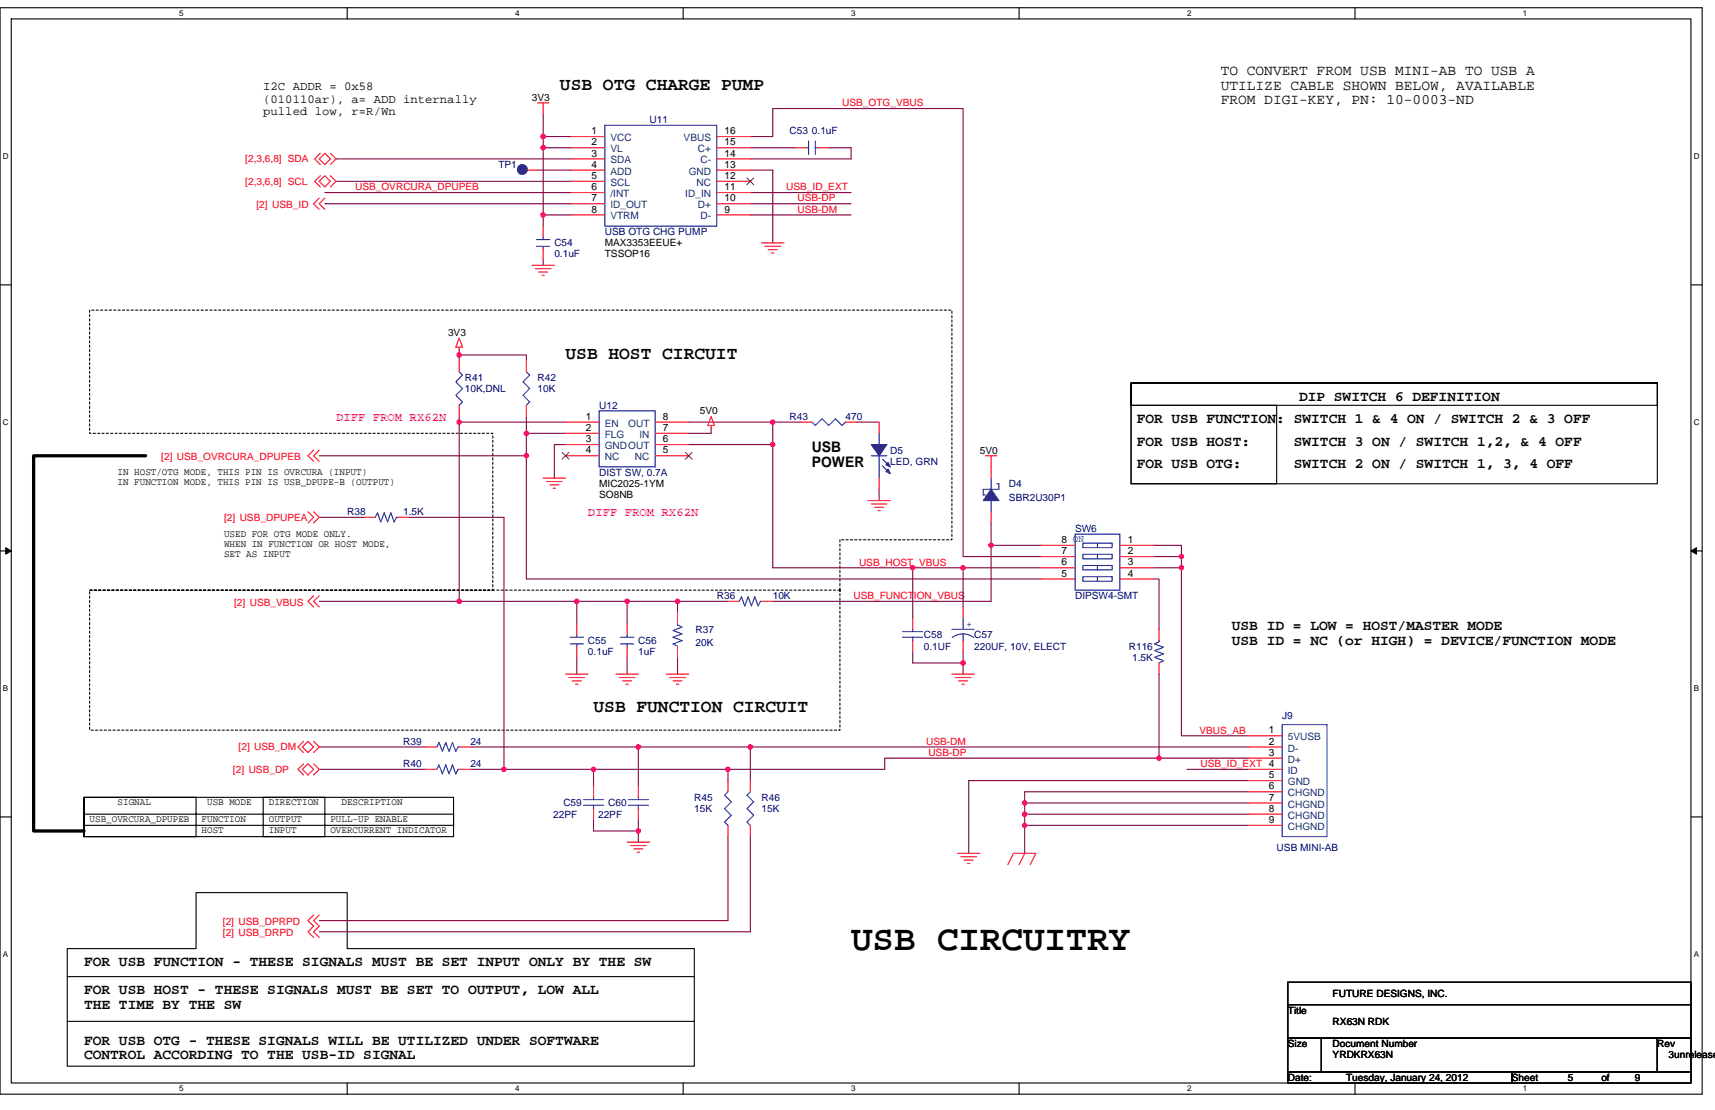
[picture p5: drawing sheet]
<svg xmlns="http://www.w3.org/2000/svg" width="432mm" height="279mm" viewBox="0 0 432 279" stroke-linecap="round" stroke-linejoin="round" font-family="sans-serif">
<path d="M0 1.9h428.6v273.5h-428.6zM2.8 4.8h422.9v267.8h-422.9z" fill="none" stroke="#000" stroke-width=".28"/>
<g fill="#fff">
<path d="M45.1 2.2h1.1v2.3h-1.1z"/>
<path d="M45.1 272.9h1.1v2.3h-1.1z"/>
</g>
<path d="M87.4 1.9v2.9M87.4 272.6v2.8" fill="none" stroke="#000" stroke-width=".28"/>
<g fill="#fff">
<path d="M129.7 2.2h1.1v2.3h-1.1z"/>
<path d="M129.7 272.9h1.1v2.3h-1.1z"/>
</g>
<path d="M172 1.9v2.9M172 272.6v2.8" fill="none" stroke="#000" stroke-width=".28"/>
<g fill="#fff">
<path d="M214.3 2.2h1.1v2.3h-1.1z"/>
<path d="M214.3 272.9h1.1v2.3h-1.1z"/>
</g>
<path d="M256.6 1.9v2.9M256.6 272.6v2.8" fill="none" stroke="#000" stroke-width=".28"/>
<g fill="#fff">
<path d="M298.9 2.2h1.1v2.3h-1.1z"/>
<path d="M298.9 272.9h1.1v2.3h-1.1z"/>
</g>
<path d="M341.2 1.9v2.9M341.2 272.6v2.8" fill="none" stroke="#000" stroke-width=".28"/>
<g fill="#fff">
<path d="M383.5 2.2h1.1v2.3h-1.1z"/>
<path d="M383.5 272.9h1.1v2.3h-1.1z"/>
<path d="M.7 38.2h1.5v2.3h-1.5z"/>
<path d="M426.5 38.2h1.4v2.3h-1.4z"/>
<path d="M.7 105.2h1.5v2.2h-1.5z"/>
<path d="M426.5 105.2h1.4v2.2h-1.4z"/>
</g>
<path d="M0 71.7h2.8M425.7 71.7h2.9" fill="none" stroke="#000" stroke-width=".28"/>
<g fill="#fff">
<path d="M.7 172.1h1.4v2.3h-1.4z"/>
<path d="M426.5 172.1h1.3v2.3h-1.3z"/>
</g>
<path d="M0 138.7h2.8M425.7 138.7h2.9" fill="none" stroke="#000" stroke-width=".28"/>
<path d="M1.4 137.9l1.4 .8-1.4 .8zM425.7 138.7l1.4-.8v1.6z" fill="#000" stroke="#000" stroke-width=".25"/>
<g fill="#fff">
<path d="M.7 239.1h1.4v2.3h-1.4z"/>
<path d="M426.4 239.1h1.4v2.3h-1.4z"/>
</g>
<g fill="none" stroke="#000" stroke-width=".28">
<path d="M284.8 96.4h132.5v25.4h-132.5zM284.8 96.4h132.5v5.6h-132.5zM284.8 102h36.6v19.8h-36.6zM0 205.6h2.8M21.2 200.7h93v9.9h-93zM21.2 200.7h28.2v9.9h-28.2zM21.2 204.9h93v2.9h-93zM66.3 200.7h15.5v9.9h-15.5zM425.7 205.6h2.9M16.9 238.8h32.5v-14.1h38v14.1h87.4v29.6h-157.9zM16.9 245.8h157.9M16.9 257.1h157.9"/>
<path d="M324.3 247.2h101.4v5.7h-101.4zM324.3 252.9h101.4v8.4h-101.4zM324.3 261.3h8.4v8.5h-8.4zM324.3 269.8h56.3v2.8h-56.3zM332.7 261.3h84.6v8.5h-84.6zM380.6 269.8h45.1v2.8h-45.1zM417.3 261.3h8.4v8.5h-8.4z"/>
</g>
<path d="M211.5 135.9v12.6M22.6 148.5h188.9v35.3h-188.9zM22.6 148.5h101.5v-39.4h-101.5v-31h217.1v57.8h-28.2M211.5 148.5h.1" fill="none" stroke="#000" stroke-width=".28" stroke-dasharray=".6 .6"/>
<path d="M36.7 114.7h-28.2v94.5h12.7" fill="none" stroke="#000" stroke-width=".83"/>
<g fill="none" stroke="#800040" stroke-width=".28">
<path d="M136.8 34.4v2.8M136.8 37.2v16.9h7M136.8 34.4h7M136.8 37.2h7M136.8 28.7v5.7M188.9 37.2h11.3M188.9 34.4h5.7v-7.1h47.9v112.8h19.7M208.7 37.2h5.6v2.8h-25.4M81.8 48.5h62M81.8 51.3h62M84.6 45.6h59.2M84.6 40h59.2"/>
<path d="M135.3 42.8h8.5M136.8 54.1v2.8M188.9 48.5h25.4M188.9 51.3h25.4M188.9 54.1h25.4M188.9 42.8h5.7v18.4M136.8 65.4v1.4M115.6 87.9v1.4M115.6 89.3v1.5M115.6 89.3h16.9v1.5M80.4 114.7h52.1M115.6 104.9v1.4"/>
<path d="M115.6 106.3h26.8M115.6 106.3v45.1M132.5 114.7v31h129.7M132.5 109.1h9.9M132.5 104.9v4.2M132.5 109.1v5.6M142.4 111.9h-2.8v8.5M173.4 106.3h21.2M173.4 111.9h21.2M179 107.7v1.4h-5.6M194.6 106.3h7M194.6 111.9v31h47.9"/>
<path d="M194.6 106.3v5.6M215.7 106.3h5.6M80.4 130.2h11.3M102.9 130.2h24v63.5M221.3 123.2v2.8M249.5 131.6v5.7h12.7M249.5 137.3v14.1h-54.9M290.4 137.3h7.1v2.8M80.4 151.4h35.2M115.6 151.4h29.6M145.2 151.4v5.6M145.2 151.4h12.7v5.6"/>
<path d="M157.9 151.4h12.7v2.8M170.6 151.4h12.7M229.8 142.9v12.7M242.5 142.9v9.9M242.5 142.9h19.7M290.4 142.9h7.1M290.4 140.1h7.1M290.4 145.7h1.4v12.7M297.5 142.9v42.3h16.9M297.5 140.1v2.8M145.2 165.5v4.2M157.9 165.5v4.2"/>
<path d="M170.6 165.5v4.2M229.8 164.1v2.8h12.7M242.5 164.1v2.8M242.5 166.9v2.8M291.8 169.7v21.1h-69v2.9h-39.5M80.4 188h26.7M80.4 193.7h26.7M118.4 188h42.3M118.4 193.7h8.5M126.9 193.7h22.5M149.4 193.7h33.9v2.8M149.4 193.7v4.2"/>
<path d="M160.7 188v9.9M160.7 188h28.2M188.9 188v8.5M188.9 188h125.5M291.8 190.8h22.6M298.9 193.7h15.5M314.4 196.5h-70.5v18.3M314.4 199.3h-56.4v2.8M149.4 206.4v2.8h11.3M160.7 206.4v2.8M160.7 209.2v2.8M183.3 210.6v21.1h-102.9"/>
<path d="M188.9 210.6v23.9h-108.5M258 202.1h56.4M258 202.1v2.8h56.4M258 207.8v7M258 204.9v2.9h56.4"/>
</g>
<g fill="#f0f" stroke="#f0f" stroke-width=".28">
<circle cx="145.2" cy="151.4" r=".55"/>
<circle cx="170.6" cy="151.4" r=".55"/>
<circle cx="157.9" cy="151.4" r=".56"/>
<circle cx="136.7" cy="54.1" r=".57"/>
<circle cx="291.8" cy="190.8" r=".56"/>
<circle cx="258" cy="202.1" r=".56"/>
<circle cx="258" cy="207.7" r=".55"/>
<circle cx="258" cy="204.9" r=".55"/>
<circle cx="136.7" cy="34.4" r=".56"/>
<circle cx="136.7" cy="37.2" r=".56"/>
<circle cx="297.5" cy="142.9" r=".55"/>
<circle cx="297.5" cy="140.1" r=".55"/>
<circle cx="249.5" cy="137.3" r=".56"/>
<circle cx="194.5" cy="106.3" r=".55"/>
<circle cx="194.5" cy="111.9" r=".55"/>
<circle cx="188.9" cy="188" r=".56"/>
<circle cx="160.7" cy="188" r=".56"/>
<circle cx="149.4" cy="193.7" r=".55"/>
<circle cx="126.9" cy="193.7" r=".55"/>
<circle cx="160.7" cy="209.2" r=".56"/>
<circle cx="183.3" cy="193.7" r=".55"/>
<circle cx="242.5" cy="142.9" r=".56"/>
<circle cx="132.5" cy="114.7" r=".55"/>
<circle cx="115.6" cy="89.3" r=".57"/>
<circle cx="132.5" cy="109.1" r=".55"/>
<circle cx="229.8" cy="142.9" r=".55"/>
<circle cx="242.5" cy="166.9" r=".57"/>
<circle cx="115.6" cy="151.4" r=".56"/>
<circle cx="115.6" cy="106.3" r=".56"/>
</g>
<g fill="none" stroke="#f00" stroke-width=".28">
<path d="M80.6 38.6l-1.4 1.4 1.4 1.4M81.8 38.6l1.4 1.4-1.4 1.4-1.4-1.4zM83.2 38.6l1.4 1.4-1.4 1.4M135.3 25.9h2.9M136.8 25.9v2.8M143.8 34.4h8.5M143.8 37.2h8.5M180.5 34.4h8.4M180.5 37.2h8.4M200.2 37.2h2.8M205.8 37.2h2.9M80.4 49.9l-1.4 1.4 1.4 1.4"/>
<path d="M80.4 45.6l1.4-1.4 1.4 1.4-1.4 1.5zM80.6 44.2l-1.4 1.4 1.4 1.5M81.8 49.9l-1.4 1.4 1.4 1.4M83.2 44.2l1.4 1.4-1.4 1.5M132.5 42.8h2.8M136.8 56.9v2.8M143.8 40h8.5M143.8 42.8h8.5M143.8 45.6h8.5M143.8 48.5h8.5M143.8 51.3h8.5M143.8 54.1h8.5"/>
<path d="M180.5 40h8.4M180.5 42.8h8.4M180.5 45.6h8.4M180.5 48.5h8.4M180.5 51.3h8.4M180.5 54.1h8.4M133.9 66.8h5.7M134.8 67.6h3.9M135.6 68.5h2.3M136.5 69.3h.5M136.8 62.6v2.8M191.7 61.2h5.7"/>
<path d="M192.6 62h3.9M193.4 62.8h2.3M194.3 63.7h.5M115.6 87.4v.5M115.6 90.8v2.8M115.6 85.1l.9 2.3h-1.7zM132.5 90.8v2.8M79 113.3l-1.4 1.4 1.4 1.4M80.4 113.3l-1.4 1.4 1.4 1.4M115.6 102v2.9M132.5 102v2.9M142.4 106.3h8.5"/>
<path d="M142.4 109.1h8.5M142.4 111.9h8.5M142.4 114.7h8.5M165 114.7h8.4M165 111.9h8.4M165 109.1h8.4M165 106.3h8.4M179 107.1v.6M179 104.9l.9 2.2h-1.7zM201.6 106.3h2.8M212.9 106.3h2.8M221.3 106.3v2.8"/>
<path d="M248.1 114.7h2.9M249.5 114.7v5.7M77.6 128.8l1.4 1.4-1.4 1.4M79 128.8l1.4 1.4-1.4 1.4M91.7 130.2h2.8M100.1 130.2h2.8M136.8 120.4h5.6M137.6 121.2h3.9M138.5 122h2.2M139.3 122.9h.6M218.5 126h5.7M219.4 126.9h3.9"/>
<path d="M220.2 127.7h2.3M221.1 128.5h.5M221.3 120.4v2.8M249.5 128.8v2.8M262.2 137.3h8.5M282 137.3h8.4M79 150l-1.4 1.4 1.4 1.4M80.4 150l-1.4 1.4 1.4 1.4M145.2 157v2.8M157.9 157v2.8M170.6 154.2v2.8M183.3 151.4h2.8"/>
<path d="M191.7 151.4h2.9M229.8 155.6v2.8M242.5 152.8v2.8M262.2 140.1h8.5M262.2 142.9h8.5M262.2 145.7h8.5M282 140.1h8.4M282 142.9h8.4M282 145.7h8.4M291.8 158.4v2.8M142.4 169.7h5.6M143.2 170.5h4"/>
<path d="M144.1 171.4h2.2M144.9 172.2h.6M145.2 162.6v2.9M155.1 169.7h5.6M155.9 170.5h4M156.8 171.4h2.2M157.6 172.2h.6M157.9 162.6v2.9M167.8 169.7h5.6M168.6 170.5h4M169.5 171.4h2.2M170.3 172.2h.6"/>
<path d="M170.6 162.6v2.9M229.8 161.2v2.9M239.7 169.7h5.6M240.5 170.5h4M241.4 171.4h2.2M242.2 172.2h.6M242.5 161.2v2.9M291.8 166.9v2.8M76.1 193.7l1.5-1.4 1.4 1.4-1.4 1.4zM76.1 188l1.5-1.4 1.4 1.4-1.4 1.4zM76.4 192.3l-1.4 1.4 1.4 1.4M76.4 186.6l-1.4 1.4 1.4 1.4"/>
<path d="M79 192.3l1.4 1.4-1.4 1.4M79 186.6l1.4 1.4-1.4 1.4M107.1 188h2.9M107.1 193.7h2.9M115.6 188h2.8M115.6 193.7h2.8M149.4 197.9v2.8M160.7 197.9v2.8M183.3 196.5v2.8M188.9 196.5v2.8M314.4 185.2h8.4M314.4 188h8.4"/>
<path d="M314.4 190.8h8.4M314.4 193.7h8.4M314.4 196.5h8.4M314.4 199.3h8.4M149.4 203.5v2.9M157.9 212h5.6M158.7 212.8h4M159.6 213.7h2.2M160.4 214.5h.6M160.7 203.5v2.9M183.3 207.8v2.8M188.9 207.8v2.8"/>
<path d="M241.1 214.8h5.6M241.9 215.6h4M242.8 216.5h2.2M243.6 217.3h.6M253.8 217.6l1.4-2.8h5.6l-1.4 2.8M258 214.8l-1.4 2.8M314.4 202.1h8.4M314.4 204.9h8.4M314.4 207.8h8.4M79 230.3l-1.4 1.4 1.4 1.4-1.4 1.4 1.4 1.4M80.4 230.3l-1.4 1.4 1.4 1.4-1.4 1.4 1.4 1.4"/>
</g>
<g fill="none" stroke="#00f" stroke-width=".28">
<path d="M152.3 31.5h28.2v25.4h-28.2zM203 37.2h.6M203.6 35.5v3.4M205.3 37.2h.5M205.3 35.5v3.4M136.8 59.7v.6M135.1 62h3.4M135.1 60.3h3.4M136.8 62v.6M115.6 93.6l.9 .8-1.7 1.7 1.7 1.7-1.7 1.7 1.7 1.7-.9 .8M132.5 93.6l.9 .8-1.7 1.7 1.7 1.7-1.7 1.7 1.7 1.7-.9 .8M150.9 103.4h14.1v14.1h-14.1z"/>
<path d="M204.4 106.3l.9 .8 1.7-1.7 1.7 1.7 1.7-1.7 1.6 1.7 .9-.8M219.4 114.7h3.9M221.3 109.1v2.8M221.3 114.7v5.7M222.2 115.6l1.7 1.7M222.2 117.3l1.7 1.7M100.1 130.2h-.3l-.5 1.2-.9-2.3-.8 2.3-.9-2.3-.8 2.3-.9-2.3-.5 1.1M249.5 126v2.8M249.5 120.4v2.8M251 121.8h.5v1.4h-3.9v1.4h.5M270.7 134.5h11.3v14h-11.3zM272.6 136.7h7.4v1.1h-7.4z"/>
<path d="M272.6 139.5h7.4v1.2h-7.4zM276.3 136.7v1.1M276.3 139.5v1.2M145.2 159.8v.6M157.9 159.8v.6M170.6 157v.3l1.1 .6-2.2 .8 2.2 .9-2.2 .8 2.2 .8-2.2 .9 1.1 .5M191.7 151.4h-.2l-.6 1.1-.9-2.3-.8 2.3-.8-2.3-.9 2.3-.8-2.3-.6 1.2M227.3 159h5M229.8 158.4v.6M239.7 158.4h5.6M242.5 159.6v1.6M242.5 155.6v2.8"/>
<path d="M272.6 142.3h7.4v1.2h-7.4zM272.6 145.2h7.4v1.1h-7.4zM276.3 142.3v1.2M276.3 145.2v1.1M143.5 162.1h3.4M143.5 160.4h3.4M145.2 162.1v.5M156.2 162.1h3.4M156.2 160.4h3.4M157.9 162.1v.5M227.3 160.4h5M229.8 160.4v.8"/>
<path d="M239.7 160.5a4.5 4.5 0 0 1 5.5 0M291.8 161.2v.3l-1.1 .6 2.2 .8-2.2 .9 2.2 .8-2.2 .9 2.2 .8-1.1 .6M115.6 188h-.3l-.5 1.1-.9-2.2-.8 2.2-.9-2.2-.8 2.2-.9-2.2-.5 1.1M115.6 193.7h-.3l-.5 1.1-.9-2.3-.8 2.3-.9-2.3-.8 2.3-.9-2.3-.5 1.2M183.3 199.3l-.9 .9 1.7 1.6-1.7 1.7 1.7 1.7-1.7 1.7 .9 .9M188.9 199.3l-.8 .9 1.7 1.6-1.7 1.7 1.7 1.7-1.7 1.7 .8 .9M322.8 182.4h11.3v28.2h-11.3zM146.9 202.7h5.1M146.9 201.3h5.1M149.4 200.7v.6M149.4 202.7v.8M158.2 202.7h5.1"/>
<path d="M158.2 201.3h5.1M160.7 200.7v.6M160.7 202.7v.8"/>
</g>
<path d="M188.1 44.8l1.7 1.7M189.8 44.8l-1.8 1.7M141.5 113.9l1.8 1.7M143.2 113.9l-1.7 1.7M172.6 113.9l1.7 1.7M174.3 113.9l-1.7 1.7" fill="none" stroke="#804000" stroke-width=".25"/>
<g fill="#00f" stroke="#00f" stroke-width=".28">
<path d="M249.5 123.2l2 2.8h-3.9z" fill-rule="evenodd"/>
<path d="M219.4 111.9h3.9l-2 2.8z" fill-rule="evenodd"/>
<path d="M223 118.7l.6-.6 .6 1.1z" fill-rule="evenodd"/>
<path d="M223 117l.6-.6 .6 1.1z" fill-rule="evenodd"/>
</g>
<circle cx="131.5" cy="42.7" r=".98" fill="#00f" stroke="#00f" stroke-width=".83"/>
<text font-size="9" x="214.3" y="239.2">USB CIRCUITRY</text>
<g font-size="4.5">
<text x="141" y="22.6">USB OTG CHARGE PUMP</text>
<text x="142.4" y="90.3">USB HOST CIRCUIT</text>
<text x="149.4" y="179.1">USB FUNCTION CIRCUIT</text>
</g>
<g font-size="3.7">
<text x="307.3" y="19">TO CONVERT FROM USB MINI-AB TO USB A</text>
<text x="307.3" y="22.6">UTILIZE CABLE SHOWN BELOW, AVAILABLE</text>
<text x="307.3" y="26.3">FROM DIGI-KEY, PN: 10-0003-ND</text>
<text x="327.1" y="100.9">DIP SWITCH 6 DEFINITION</text>
<text x="286.2" y="106.5">FOR USB FUNCTION: SWITCH 1 &amp; 4 ON / SWITCH 2 &amp; 3 OFF</text>
<text x="204.4" y="113.9">USB</text>
<text x="286.2" y="112.1">FOR USB HOST:</text>
<text x="325.7" y="112.1">SWITCH 3 ON / SWITCH 1,2, &amp; 4 OFF</text>
<text x="204.4" y="117.7">POWER</text>
<text x="286.2" y="117.8">FOR USB OTG:</text>
<text x="325.7" y="117.8">SWITCH 2 ON / SWITCH 1, 3, 4 OFF</text>
<text x="310.2" y="158.7">USB ID = LOW = HOST/MASTER MODE</text>
<text x="310.2" y="162.3">USB ID = NC (or HIGH) = DEVICE/FUNCTION MODE</text>
<text x="21.2" y="243.2">FOR USB FUNCTION - THESE SIGNALS MUST BE SET INPUT ONLY BY THE SW</text>
<text x="21.2" y="250.3">FOR USB HOST - THESE SIGNALS MUST BE SET TO OUTPUT, LOW ALL</text>
<text x="21.2" y="254">THE TIME BY THE SW</text>
<text x="21.2" y="263">FOR USB OTG - THESE SIGNALS WILL BE UTILIZED UNDER SOFTWARE</text>
<text x="21.2" y="266.7">CONTROL ACCORDING TO THE USB-ID SIGNAL</text>
</g>
<g font-size="3.1">
<text x="66.3" y="22.7">I2C ADDR = 0x58</text>
<text x="66.3" y="25.8">(010110ar), a= ADD internally</text>
<text x="66.3" y="28.9">pulled low, r=R/Wn</text>
</g>
<g font-size="3.1" fill="#f0f">
<text x="84.6" y="106">DIFF FROM RX62N</text>
<text x="148" y="130">DIFF FROM RX62N</text>
</g>
<g font-size="2.5">
<text x="133.9" y="25.3">3V3</text>
<text x="148.9" y="33.8">1</text>
<text x="182.4" y="33.8">16</text>
<text x="148.9" y="36.6">2</text>
<text x="148.9" y="39.4">3</text>
<text x="182.4" y="36.6">15</text>
<text x="182.4" y="39.4">14</text>
<text x="148.9" y="42.2">4</text>
<text x="148.9" y="45">5</text>
<text x="148.9" y="47.9">6</text>
<text x="182.4" y="45">12</text>
<text x="182.4" y="47.9">11</text>
<text x="182.4" y="42.2">13</text>
<text x="148.9" y="50.7">7</text>
<text x="148.9" y="53.5">8</text>
<text x="182.4" y="50.7">10</text>
<text x="182.4" y="53.5">9</text>
<text x="152.3" y="62">MAX3353EEUE+</text>
<text x="152.3" y="64.8">TSSOP16</text>
<text x="112.8" y="84.5">3V3</text>
<text x="147.5" y="105.7">1</text>
<text x="166.9" y="105.7">8</text>
<text x="176.2" y="104.3">5V0</text>
<text x="147.5" y="108.5">2</text>
<text x="147.5" y="111.3">3</text>
<text x="166.9" y="108.5">7</text>
<text x="166.9" y="111.3">6</text>
<text x="29.6" y="119.5">IN HOST/OTG MODE, THIS PIN IS OVRCURA (INPUT)</text>
<text x="147.5" y="114.1">4</text>
<text x="166.9" y="114.1">5</text>
<text x="246.7" y="114.2">5V0</text>
<text x="29.6" y="122">IN FUNCTION MODE, THIS PIN IS USB_DPUPE-B (OUTPUT)</text>
<text x="150.9" y="122.6">MIC2025-1YM</text>
<text x="150.9" y="125.4">SO8NB</text>
<text x="56.4" y="135">USED FOR OTG MODE ONLY.</text>
<text x="56.4" y="137.6">WHEN IN FUNCTION OR HOST MODE,</text>
<text x="267.3" y="136.7">8 ON</text>
<text x="283.9" y="136.7">1</text>
<text x="56.4" y="140.1">SET AS INPUT</text>
<text x="267.3" y="139.5">7</text>
<text x="267.3" y="142.3">6</text>
<text x="283.9" y="139.5">2</text>
<text x="283.9" y="142.3">3</text>
<text x="267.3" y="145.1">5</text>
<text x="283.9" y="145.1">4</text>
<text x="319.4" y="184.6">1</text>
<text x="319.4" y="187.4">2</text>
<text x="319.4" y="190.2">3</text>
<text x="319.4" y="195.9">5</text>
<text x="29.6" y="202.7">SIGNAL</text>
<text x="52.2" y="202.7">USB MODE</text>
<text x="67.7" y="202.7">DIRECTION</text>
<text x="86" y="202.7">DESCRIPTION</text>
<text x="319.4" y="198.7">6</text>
<text x="319.4" y="201.5">7</text>
<text x="22.6" y="206.9">USB_OVRCURA_DPUPEB</text>
<text x="50.8" y="206.9">FUNCTION</text>
<text x="50.8" y="209.7">HOST</text>
<text x="67.7" y="206.9">OUTPUT</text>
<text x="67.7" y="209.7">INPUT</text>
<text x="83.2" y="206.9">PULL-UP ENABLE</text>
<text x="83.2" y="209.7">OVERCURRENT INDICATOR</text>
<text x="319.4" y="204.3">8</text>
<text x="319.4" y="207.2">9</text>
<text x="335.5" y="250.9">FUTURE DESIGNS, INC.</text>
<text x="324.3" y="255.1">Title</text>
<text x="335.5" y="257.9">RX63N RDK</text>
<text x="324.3" y="263.6">Size</text>
<text x="335.5" y="263.6">Document Number</text>
<text x="417.3" y="263.6">Rev</text>
<text x="335.5" y="266.4">YRDKRX63N</text>
<text x="420.1" y="266.4">3unrelease</text>
<text x="324.3" y="272">Date:</text>
<text x="338.9" y="272">Tuesday, January 24, 2012</text>
<text x="380.6" y="272">Sheet</text>
<text x="394.7" y="272">5</text>
<text x="403.2" y="272">of</text>
<text x="411.6" y="272">9</text>
</g>
<g font-size="2.5" fill="#f00">
<text x="212" y="26.8">USB_OTG_VBUS</text>
<text x="61.8" y="40.8">[2,3,6,8] SDA</text>
<text x="61.8" y="46.5">[2,3,6,8] SCL</text>
<text x="89.4" y="47.9">USB_OVRCURA_DPUPEB</text>
<text x="198" y="47.9">USB_ID_EXT</text>
<text x="64.6" y="52.4">[2] USB_ID</text>
<text x="200.8" y="50.7">USB-DP</text>
<text x="200.8" y="53.5">USB-DM</text>
<text x="40.6" y="115.8">[2] USB_OVRCURA_DPUPEB</text>
<text x="56.4" y="131.1">[2] USB_DPUPEA</text>
<text x="216.3" y="142.3">USB_HOST_VBUS</text>
<text x="58.9" y="152.5">[2] USB_VBUS</text>
<text x="214.9" y="150.8">USB_FUNCTION_VBUS</text>
<text x="302" y="184.6">VBUS_AB</text>
<text x="60.1" y="188.8">[2] USB_DM</text>
<text x="233.2" y="187.5">USB-DM</text>
<text x="233.7" y="190.3">USB-DP</text>
<text x="58.7" y="194.5">[2] USB_DP</text>
<text x="302.3" y="193.1">USB_ID_EXT 4</text>
<text x="56.1" y="232.8">[2] USB_DPRPD</text>
<text x="56.1" y="235.7">[2] USB_DRPD</text>
</g>
<g font-size="2.5" fill="#004080">
<text x="153.7" y="35.5">VCC</text>
<text x="172.1" y="35.5">VBUS</text>
<text x="153.7" y="38.3">VL</text>
<text x="153.7" y="41.1">SDA</text>
<text x="175.7" y="38.3">C+</text>
<text x="176.4" y="41.1">C-</text>
<text x="153.7" y="44">ADD</text>
<text x="153.7" y="46.8">SCL</text>
<text x="173.4" y="44">GND</text>
<text x="175.4" y="46.8">NC</text>
<text x="153.7" y="49.6">/INT</text>
<text x="153.7" y="52.4">ID_OUT</text>
<text x="172.6" y="49.6">ID_IN</text>
<text x="175.7" y="52.4">D+</text>
<text x="153.7" y="55.2">VTRM</text>
<text x="176.4" y="55.2">D-</text>
<text x="152.3" y="107.4">EN</text>
<text x="158.2" y="107.4">OUT</text>
<text x="152.3" y="110.2">FLG</text>
<text x="152.3" y="113.1">GNDOUT</text>
<text x="161" y="110.2">IN</text>
<text x="152.3" y="115.9">NC</text>
<text x="159.9" y="115.9">NC</text>
<text x="324.3" y="186.4">5VUSB</text>
<text x="324.3" y="189.2">D-</text>
<text x="324.3" y="192">D+</text>
<text x="324.3" y="194.8">ID</text>
<text x="324.3" y="197.6">GND</text>
<text x="324.3" y="200.4">CHGND</text>
<text x="324.3" y="203.3">CHGND</text>
<text x="324.3" y="206.1">CHGND</text>
<text x="324.3" y="208.9">CHGND</text>
</g>
<g font-size="2.5" fill="#000080">
<text x="163.5" y="31">U11</text>
<text x="198.8" y="33.8">C53 0.1uF</text>
<text x="125.5" y="42.2">TP1</text>
<text x="152.3" y="59.2">USB OTG CHG PUMP</text>
<text x="139.6" y="62">C54</text>
<text x="139.6" y="64.8">0.1uF</text>
<text x="117" y="95.8">R41</text>
<text x="135.3" y="95.8">R42</text>
<text x="117" y="98.6">10K,DNL</text>
<text x="135.3" y="98.6">10K</text>
<text x="150.9" y="102.9">U12</text>
<text x="198.8" y="105.7">R43</text>
<text x="212.9" y="105.7">470</text>
<text x="150.9" y="119.8">DIST SW, 0.7A</text>
<text x="224.2" y="114.2">D5</text>
<text x="224.2" y="117">LED, GRN</text>
<text x="254" y="122.6">D4</text>
<text x="254" y="126">SBR2U30P1</text>
<text x="87.4" y="129.6">R38</text>
<text x="101.5" y="129.6">1.5K</text>
<text x="270.7" y="133.9">SW6</text>
<text x="180.5" y="150.8">R36</text>
<text x="194.6" y="150.8">10K</text>
<text x="270.7" y="150.8">DIPSW4-SMT</text>
<text x="175.1" y="159.3">R37</text>
<text x="232.6" y="160.7">C58</text>
<text x="245.3" y="160.7">C57</text>
<text x="148" y="162.1">C55</text>
<text x="148" y="164.9">0.1uF</text>
<text x="160.7" y="162.1">C56</text>
<text x="160.7" y="164.9">1uF</text>
<text x="175.1" y="162.6">20K</text>
<text x="232.6" y="163.5">0.1UF</text>
<text x="245.3" y="163.5">220UF, 10V, ELECT</text>
<text x="284.2" y="163.5">R116</text>
<text x="285.1" y="166.3">1.5K</text>
<text x="322.8" y="181">J9</text>
<text x="101.5" y="187.5">R39</text>
<text x="118.4" y="187.5">24</text>
<text x="101.5" y="193.1">R40</text>
<text x="118.4" y="193.1">24</text>
<text x="141.8" y="202.9">C59</text>
<text x="153.1" y="202.9">C60</text>
<text x="174.8" y="201.5">R45</text>
<text x="191.7" y="201.5">R46</text>
<text x="139.3" y="205.8">22PF</text>
<text x="150.6" y="205.8">22PF</text>
<text x="174.8" y="204.4">15K</text>
<text x="191.7" y="204.4">15K</text>
<text x="321.4" y="214.2">USB MINI-AB</text>
</g>
<text font-size="2.5" fill="#00f" x="243.3" y="157.9">+</text>
<g font-size="2">
<text x="45.1" y="4.1">5</text>
<text x="129.7" y="4.1">4</text>
<text x="214.3" y="4.1">3</text>
<text x="298.9" y="4.1">2</text>
<text x="383.5" y="4.1">1</text>
<text x=".7" y="40">D</text>
<text x="426.5" y="40">D</text>
<text x=".7" y="107">C</text>
<text x="426.5" y="107">C</text>
<text x=".7" y="174">B</text>
<text x="426.5" y="174">B</text>
<text x=".7" y="240.9">A</text>
<text x="426.5" y="240.9">A</text>
<text x="45.1" y="274.7">5</text>
<text x="129.7" y="274.7">4</text>
<text x="214.3" y="274.7">3</text>
<text x="298.9" y="274.7">2</text>
<text x="383.5" y="274.7">1</text>
</g>
</svg>
